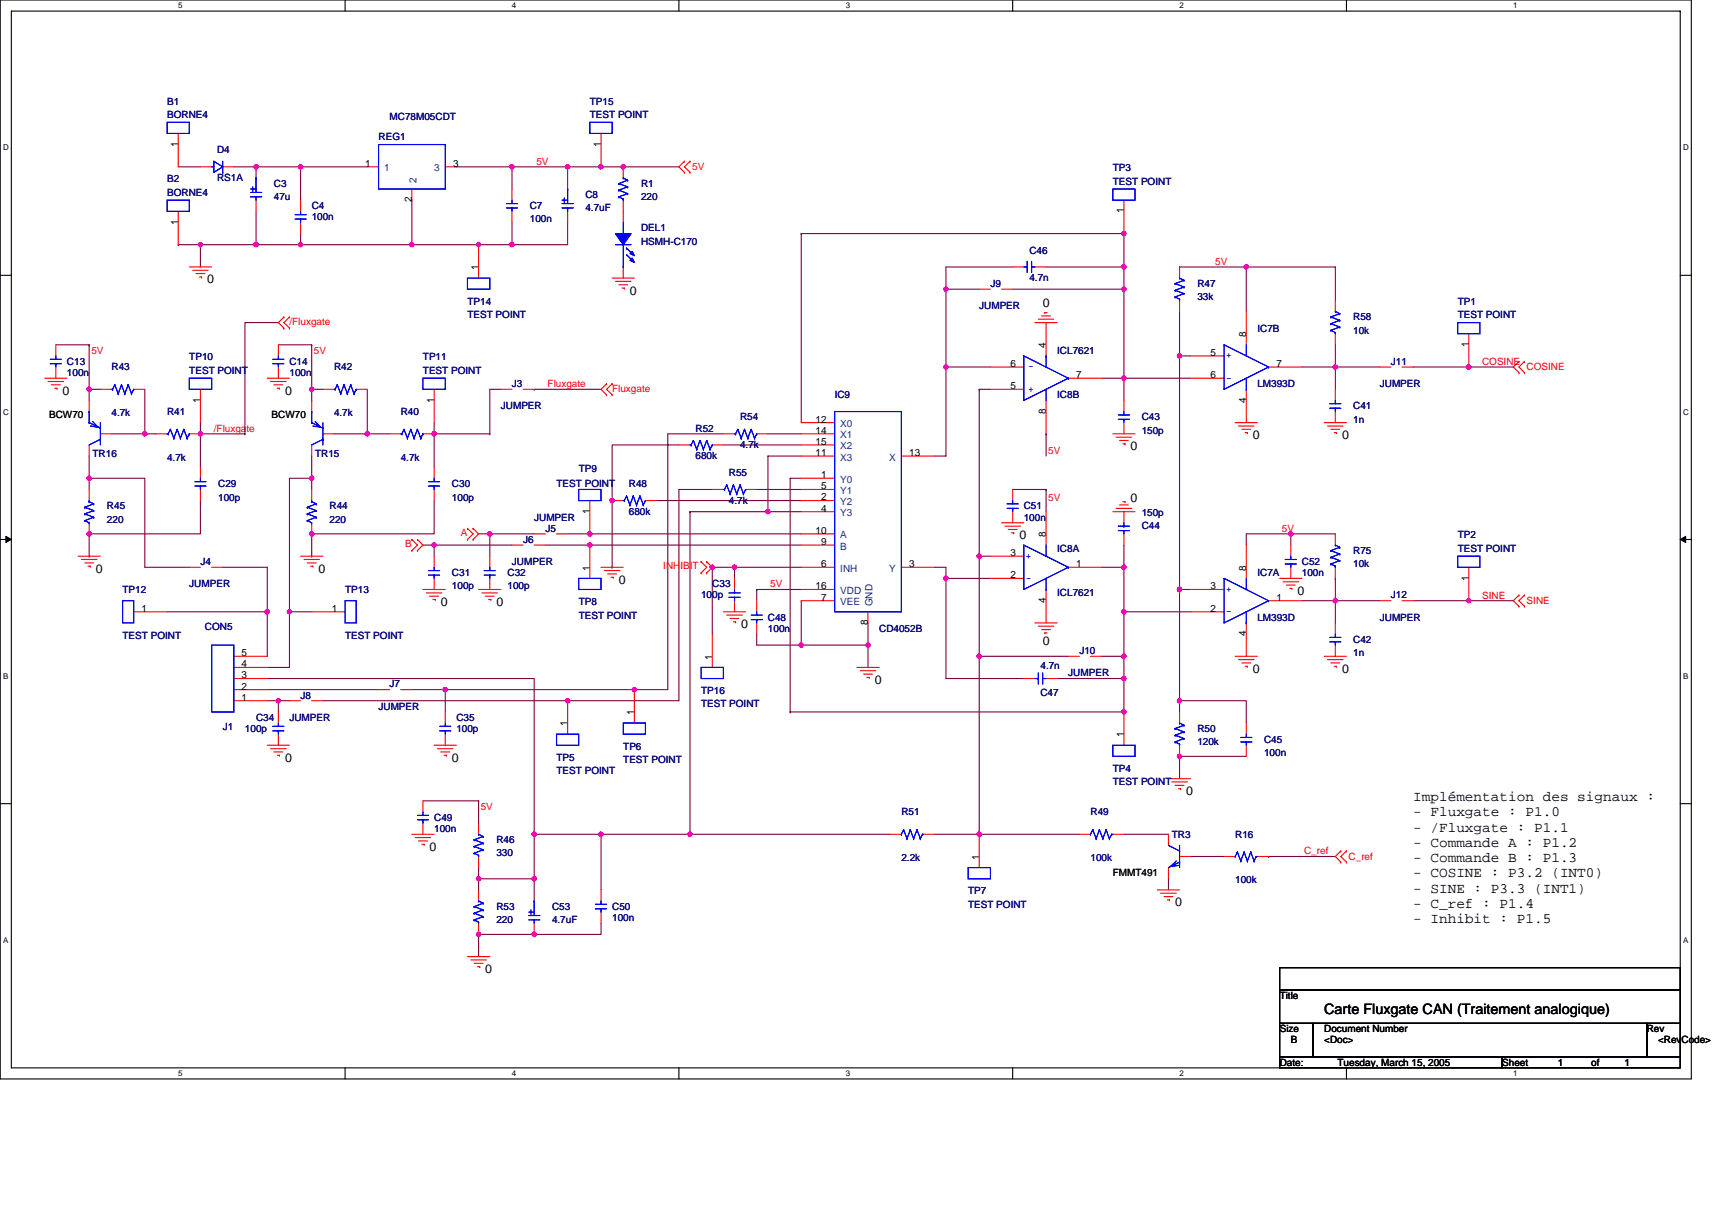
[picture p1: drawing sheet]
<svg xmlns="http://www.w3.org/2000/svg" width="297mm" height="210mm" viewBox="0 0 297 210" stroke-linecap="round" stroke-linejoin="round" font-family="sans-serif">
<path d="M0 0h293.5v187.2h-293.5zM2 1.9h289.5v183.4h-289.5z" fill="none" stroke="#000" stroke-width=".19"/>
<g fill="#fff">
<path d="M30.9 .2h.8v1.6h-.8z"/>
<path d="M30.9 185.5h.8v1.6h-.8z"/>
</g>
<path d="M59.9 0v1.9M59.9 185.3v1.9" fill="none" stroke="#000" stroke-width=".19"/>
<g fill="#fff">
<path d="M88.8 .2h.8v1.6h-.8z"/>
<path d="M88.8 185.5h.8v1.6h-.8z"/>
</g>
<path d="M117.8 0v1.9M117.8 185.3v1.9" fill="none" stroke="#000" stroke-width=".19"/>
<g fill="#fff">
<path d="M146.7 .2h.8v1.6h-.8z"/>
<path d="M146.7 185.5h.8v1.6h-.8z"/>
</g>
<path d="M175.7 0v1.9M175.7 185.3v1.9" fill="none" stroke="#000" stroke-width=".19"/>
<g fill="#fff">
<path d="M204.7 .2h.7v1.6h-.7z"/>
<path d="M204.7 185.5h.7v1.6h-.7z"/>
</g>
<path d="M233.6 0v1.9M233.6 185.3v1.9" fill="none" stroke="#000" stroke-width=".19"/>
<g fill="#fff">
<path d="M262.6 .2h.7v1.6h-.7z"/>
<path d="M262.6 185.5h.7v1.6h-.7z"/>
<path d="M.5 24.8h1v1.6h-1z"/>
<path d="M292 24.8h1v1.6h-1z"/>
<path d="M.5 70.7h1v1.5h-1z"/>
<path d="M292 70.7h1v1.5h-1z"/>
</g>
<path d="M0 47.8h2M291.5 47.8h2" fill="none" stroke="#000" stroke-width=".19"/>
<g fill="#fff">
<path d="M.5 116.5h.9v1.6h-.9z"/>
<path d="M292 116.5h.9v1.6h-.9z"/>
</g>
<path d="M0 93.6h2M291.5 93.6h2" fill="none" stroke="#000" stroke-width=".19"/>
<path d="M1 93.1l1 .5-1 .5zM291.5 93.6l1-.5v1z" fill="#000" stroke="#000" stroke-width=".17"/>
<g fill="#fff">
<path d="M.5 162.4h.9v1.5h-.9z"/>
<path d="M292 162.4h.9v1.5h-.9z"/>
</g>
<path d="M0 139.5h2M291.5 139.5h2M222 167.9h69.5v3.9h-69.5zM222 171.8h69.5v5.8h-69.5zM222 177.6h5.8v5.8h-5.8zM227.8 177.6h57.9v5.8h-57.9zM285.7 177.6h5.8v5.8h-5.8zM222 183.4h38.6v1.9h-38.6zM260.6 183.4h30.9v1.9h-30.9z" fill="none" stroke="#000" stroke-width=".19"/>
<g fill="none" stroke="#800040" stroke-width=".19">
<path d="M30.9 29h3.9M40.6 29h3.8v1.9M44.4 36.7v5.8M44.4 29h7.8M52.2 29h.1M52.2 29h11.5M52.2 29v5.7M71.5 34.7v7.8h-19.3v-2M79.2 29h9.6M88.8 29h.1M88.8 38.6v3.9h9.7v-3.9M98.5 32.8h.1"/>
<path d="M98.5 29h-9.7v3.8M98.5 29h.1M98.5 29h5.8M98.5 29v3.8M104.3 29h.1M104.3 29h13.5M108.1 29h.1M9.7 59.8h5.8M15.5 59.8h.1M15.5 59.8v7.8M30.9 42.5h.1M30.9 42.5h3.9"/>
<path d="M34.8 42.5h9.6M34.8 42.5v3.8M44.4 42.5h.1M44.4 42.5h7.8M48.3 56h-5.8v19.3M48.3 59.8h5.8M54.1 59.8v7.8h1.9M54.1 59.8h.1M71.5 42.5h17.3M83 42.5h.1M88.8 42.5h.1M139 40.5v32.8"/>
<path d="M139 40.5h.1M139 40.5h56v5.8M164.1 50.2v28.9h-1.9M164.1 50.2h.1M175.7 46.3h-11.6v3.9h5.8M181.5 46.3h13.5M195 50.2h.1M195 46.3v3.9h-19.3M195 46.3h.1M195 50.2v15.4M204.7 46.3h.1M204.7 54v7.8"/>
<path d="M204.7 46.3h11.5M216.2 46.3h.1M216.2 46.3h15.5v5.8M216.2 46.3v7.7M231.7 59.8v3.9M15.5 67.6h.1M15.5 67.6v1.9M15.5 67.6h1.9M15.5 79.1v3.9M19.3 75.3h5.8M25.1 75.3h.1M25.1 75.3h2"/>
<path d="M25.1 67.6v7.7M34.8 75.3v5.8M34.8 73.3v2M34.8 75.3h7.7M42.5 75.3h.1M54.1 69.5h.1M54.1 67.6v1.9M54.1 79.1v3.9M58 75.3h5.7M63.7 75.3h.1M63.7 75.3h3.9M63.7 67.6v7.7"/>
<path d="M75.3 75.3v5.8M75.3 73.3v2M75.3 75.3h9.7M85 75.3h.1M86.9 67.6h-1.9v7.7M92.7 67.6h.1M92.7 67.6h11.6M117.8 77.2h-11.6v21.2M125.5 77.2h13.5M125.5 75.3h-9.6v44.4h-44.4M133.2 75.3h5.8M139 79.1h-5.8v9.7"/>
<path d="M164.1 63.7h7.7M164.1 63.7h.1M169.9 67.6h.1M169.9 67.6h1.9M169.9 67.6v28.9M181.5 75.3h.1M181.5 75.3v3.8M191.2 65.6h3.8M195 65.6v3.9M195 65.6h11.6M204.7 61.8h1.9M204.7 61.8h.1"/>
<path d="M204.7 61.8v61.7M225.9 63.7h5.8M231.7 63.7h.1M231.7 63.7h7.7M231.7 63.7v3.9M245.2 63.7h9.6M254.8 63.7h.1M254.8 63.7h7.8M15.5 83h.1M15.5 96.5h.1M15.5 84.9v-1.9h9.6v15.4h7.7M34.8 86.9v5.7h-19.3v3.9"/>
<path d="M38.6 98.4h7.8v7.8M54.1 83h.1M54.1 96.5h.1M54.1 84.9v-1.9h-3.9v23.2h3.9M73.4 94.6h1.9M75.3 86.9v5.7h-21.2v3.9M75.3 94.6h.1M75.3 94.6h13.5M75.3 94.6v1.9M83 92.6h2M85 92.6h.1M85 92.6h7.7"/>
<path d="M85 92.6v3.9M94.6 94.6h7.7M98.5 92.6h3.8M102.3 92.6h.1M102.3 94.6h.1M102.3 92.6h36.7M102.3 94.6h36.7M106.2 98.4h.1M113.9 86.9h25.1M119.7 88.8h.1M119.7 88.8h13.5M119.7 88.8v56"/>
<path d="M123.6 84.9h-5.8v36.7h-19.3M123.6 98.4h.1M123.6 98.4v11.6M123.6 98.4h15.4M127.4 98.4h.1M127.4 98.4v2M131.3 84.9h7.7M133.2 88.8h.1M133.2 88.8h5.8M139 83h-1.9v40.5M162.2 98.4h1.9v2M169.9 96.5h1.9"/>
<path d="M169.9 96.5v17.4h15.5M169.9 96.5h.1M175.7 84.9h5.8M181.5 84.9h.1M181.5 84.9v3.9M191.2 98.4h3.8M195 98.4h.1M195 94.6v3.8M195 98.4v7.8M224 92.6h.1M224 92.6h-7.8v2M231.7 92.6h-7.7v2"/>
<path d="M29 106.2h17.4M46.4 117.8h46.3v27M46.4 106.2v7.7M46.4 106.2h.1M46.4 119.7h19.3M50.2 106.2v9.6h-3.8M50.2 106.2h.1M77.3 119.7v3.8M77.3 119.7h.1M131.3 102.3h.1M131.3 102.3v1.9M131.3 110v2h7.7"/>
<path d="M131.3 102.3h7.7M139 112h.1M139 104.2v7.8M139 112h11.6M150.6 112v3.8M150.6 108.1v3.9M164.1 100.4h7.7M164.1 100.4h.1M164.1 100.4v17.4h13.5M169.9 113.9h.1M169.9 113.9v30.9M183.4 117.8h11.6"/>
<path d="M191.2 113.9h3.8M195 117.8h.1M195 106.2h.1M195 113.9v3.9M195 113.9h.1M195 106.2v7.7M195 117.8v5.7h-57.9M195 106.2h11.6M204.7 102.3h1.9M204.7 102.3h.1M225.9 104.2h5.8M231.7 100.4h.1"/>
<path d="M231.7 104.2v3.9M231.7 104.2h7.7M231.7 100.4v3.8M245.2 104.2h9.6M254.8 104.2h.1M254.8 104.2h7.8M46.4 121.6h1.9M48.3 121.6h.1M48.3 121.6h1.9M48.3 121.6v1.9M56 121.6h42.5M73.4 139h9.6"/>
<path d="M83 139h.1M83 139v3.9M98.5 121.6h.1M137.1 123.5h.1M204.7 121.6h.1M204.7 121.6h11.5v3.9M204.7 131.3h.1M204.7 131.3v3.8M204.7 131.3h11.5M83 150.6v1.9M83 152.5h9.7v3.9M83 152.5h.1"/>
<path d="M83 152.5v1.9M92.7 144.8h.1M92.7 144.8v7.7M92.7 144.8h11.6M104.3 144.8h.1M104.3 144.8h15.4M104.3 144.8v9.6M119.7 144.8h34.8M162.2 144.8h7.7M169.9 144.8h.1M169.9 144.8h17.4M195 144.8h7.7"/>
<path d="M202.7 152.5v1.9M206.6 148.6h5.8M220.1 148.6h.1M220.1 148.6h11.6M83 162.2h.1M83 162.2v3.8M83 162.2h9.7M92.7 162.2h.1M104.3 160.2v2h-11.6"/>
</g>
<g fill="#f0f" stroke="#f0f" stroke-width=".19">
<circle cx="44.4" cy="28.9" r=".38"/>
<circle cx="52.1" cy="28.9" r=".38"/>
<circle cx="52.1" cy="42.4" r=".38"/>
<circle cx="44.4" cy="42.4" r=".38"/>
<circle cx="88.8" cy="28.9" r=".38"/>
<circle cx="98.5" cy="28.9" r=".38"/>
<circle cx="71.4" cy="42.4" r=".38"/>
<circle cx="83" cy="42.4" r=".38"/>
<circle cx="150.6" cy="111.9" r=".38"/>
<circle cx="139" cy="111.9" r=".38"/>
<circle cx="164.1" cy="63.7" r=".38"/>
<circle cx="195" cy="65.6" r=".38"/>
<circle cx="195" cy="50.2" r=".38"/>
<circle cx="216.2" cy="46.3" r=".38"/>
<circle cx="204.6" cy="102.3" r=".38"/>
<circle cx="204.6" cy="61.8" r=".38"/>
<circle cx="204.6" cy="121.6" r=".38"/>
<circle cx="204.6" cy="131.3" r=".38"/>
<circle cx="231.7" cy="104.2" r=".38"/>
<circle cx="223.9" cy="92.6" r=".38"/>
<circle cx="231.7" cy="63.7" r=".38"/>
<circle cx="164.1" cy="100.4" r=".38"/>
<circle cx="195" cy="40.5" r=".38"/>
<circle cx="195" cy="123.5" r=".38"/>
<circle cx="195" cy="117.7" r=".38"/>
<circle cx="195" cy="98.4" r=".38"/>
<circle cx="195" cy="106.2" r=".38"/>
<circle cx="169.9" cy="144.8" r=".38"/>
<circle cx="92.7" cy="152.5" r=".38"/>
<circle cx="83" cy="152.5" r=".38"/>
<circle cx="83" cy="162.1" r=".38"/>
<circle cx="169.9" cy="96.5" r=".38"/>
<circle cx="133.2" cy="88.8" r=".38"/>
<circle cx="119.7" cy="144.8" r=".38"/>
<circle cx="63.7" cy="75.3" r=".38"/>
<circle cx="54.1" cy="83" r=".38"/>
<circle cx="15.5" cy="67.6" r=".38"/>
<circle cx="25.1" cy="75.3" r=".38"/>
<circle cx="15.5" cy="83" r=".38"/>
<circle cx="34.8" cy="75.3" r=".38"/>
<circle cx="75.3" cy="75.3" r=".38"/>
<circle cx="15.5" cy="92.6" r=".38"/>
<circle cx="54.1" cy="92.6" r=".38"/>
<circle cx="92.7" cy="144.8" r=".38"/>
<circle cx="50.2" cy="106.2" r=".38"/>
<circle cx="254.8" cy="63.7" r=".38"/>
<circle cx="254.8" cy="104.2" r=".38"/>
<circle cx="102.3" cy="92.6" r=".38"/>
<circle cx="46.4" cy="106.2" r=".38"/>
<circle cx="34.8" cy="42.4" r=".38"/>
<circle cx="54.1" cy="67.6" r=".38"/>
<circle cx="104.3" cy="28.9" r=".38"/>
<circle cx="88.8" cy="42.4" r=".38"/>
<circle cx="108.1" cy="28.9" r=".38"/>
<circle cx="164.1" cy="50.2" r=".38"/>
<circle cx="48.3" cy="121.6" r=".38"/>
<circle cx="104.3" cy="144.8" r=".38"/>
<circle cx="92.7" cy="162.1" r=".38"/>
<circle cx="106.2" cy="86.9" r=".38"/>
<circle cx="102.3" cy="94.6" r=".38"/>
<circle cx="85" cy="92.6" r=".38"/>
<circle cx="75.3" cy="94.6" r=".38"/>
<circle cx="110" cy="119.7" r=".38"/>
<circle cx="77.2" cy="119.7" r=".38"/>
<circle cx="195" cy="46.3" r=".38"/>
<circle cx="169.9" cy="113.9" r=".38"/>
<circle cx="195" cy="113.9" r=".38"/>
<circle cx="123.6" cy="98.4" r=".38"/>
<circle cx="127.4" cy="98.4" r=".38"/>
<circle cx="98.5" cy="121.6" r=".38"/>
</g>
<g fill="none" stroke="#f00" stroke-width=".19">
<path d="M30.9 23.2v5.8M30.9 36.7v5.8M34.8 29h1.9M38.6 29h2M44.4 30.9h.1M44.4 34.7v2M52.2 34.7v2M52.2 38.6v1.9M63.7 29h2M71.5 32.8v1.9M77.3 29h1.9M88.8 32.8v1.9"/>
<path d="M88.8 36.7v1.9M98.5 32.8h.1M98.5 36.7v1.9M104.3 23.2v5.8M108.1 29v1.9M108.1 34.7v3.9M118.8 28h.1M118.8 29.9h.1M118.8 28l-1 1 1 .9M119.7 29.9h.1M119.7 28h.1M119.7 28l-.9 1 .9 .9"/>
<path d="M195 34.7v5.8M9.7 59.8v2M32.8 46.3h3.9M33.4 46.9h2.7M34 47.5h1.6M34.6 48.1h.4M35 48.1h.1M48.3 59.8v2M49.3 55h.1M49.3 56.9h.1M49.3 55l-1 1 1 .9M50.2 56.9h.1"/>
<path d="M50.2 55h.1M50.2 55l-.9 1 .9 .9M83 42.5v5.8M106.2 48.3h3.9M106.8 48.8h2.7M107.4 49.4h1.5M107.9 50h.4M108.1 46.3v2M108.3 50h.1M169.9 50.2h1.9M173.8 50.2h1.9M175.7 46.3h1.9"/>
<path d="M179.6 56h3.8M179.6 46.3h1.9M180.1 55.4h2.7M180.7 54.8h1.6M181.3 54.3h.1M181.3 54.3h.4M181.5 56v5.8M204.7 46.3v2M204.7 52.1v1.9M216.2 54v5.8M231.7 52.1v1.9M231.7 57.9v1.9"/>
<path d="M254.8 57.9v5.8M7.8 65.6h3.8M8.3 66.2h2.7M8.9 66.8h1.6M9.5 67.4h.4M9.7 63.7v1.9M9.9 67.4h.1M15.5 69.5v1.9M15.5 77.2v1.9M17.4 67.6h1.9M17.4 75.3h1.9M23.2 67.6h1.9"/>
<path d="M27.1 75.3h1.9M32.8 75.3h2M34.8 67.6v5.7M46.4 65.6h3.8M46.9 66.2h2.8M47.5 66.8h1.6M48.1 67.4h.4M48.3 63.7v1.9M48.5 67.4h.1M54.1 69.5v1.9M54.1 77.2v1.9M56 67.6h2"/>
<path d="M56 75.3h2M61.8 67.6h1.9M67.6 75.3h1.9M73.4 75.3h1.9M75.3 67.6v5.7M86.9 67.6h1.9M90.8 67.6h1.9M105.2 66.6h.1M105.2 68.5h.1M105.2 66.6l-.9 1 .9 .9M106.2 68.5h.1M106.2 66.6h.1"/>
<path d="M106.2 66.6l-1 1 1 .9M117.8 77.2h1.9M123.6 77.2h1.9M125.5 75.3h1.9M131.3 75.3h1.9M139 75.3h5.8M139 73.3h5.8M139 77.2h5.8M139 79.1h5.8M156.4 79.1h5.8M171.8 67.6h5.8M171.8 63.7h5.8"/>
<path d="M181.5 69.5v5.8M185.4 65.6h5.8M193.1 75.3h3.8M193.7 75.9h2.7M194.2 76.4h1.6M194.8 77h.4M195 69.5v1.9M195 73.3v2M195.2 77h.1M206.6 61.8h5.8M206.6 65.6h5.8M214.3 73.3h3.9"/>
<path d="M214.9 73.9h2.7M215.5 74.5h1.5M216 75.1h.4M216.2 67.6v5.7M216.4 75.1h.1M220.1 63.7h5.8M229.8 73.3h3.8M230.3 73.9h2.7M230.9 74.5h1.5M231.5 75.1h.4M231.7 67.6v1.9M231.7 71.4v1.9"/>
<path d="M231.9 75.1h.1M239.4 63.7h1.9M243.3 63.7h1.9M263.5 62.7h.1M263.5 64.7h.1M263.5 62.7l-.9 1 .9 1M264.5 64.7h.1M264.5 62.7h.1M264.5 62.7l-1 1 1 1M13.5 96.5h3.9M14.1 97.1h2.7M14.7 97.7h1.6"/>
<path d="M15.3 98.3h.4M15.5 84.9v2M15.5 90.7v1.9M15.7 98.3h.1M32.8 98.4h2M34.8 81.1v1.9M34.8 84.9v2M36.7 98.4h1.9M52.2 96.5h3.8M52.7 97.1h2.7M53.3 97.7h1.6M53.9 98.3h.4"/>
<path d="M54.1 84.9v2M54.1 90.7v1.9M54.3 98.3h.1M71.5 93.6h.1M71.5 95.5h.1M71.5 93.6l.9 1-.9 .9M72.4 95.5h.1M72.4 93.6h.1M72.4 93.6l1 1-1 .9M75.3 81.1v1.9M75.3 84.9v2M75.3 96.5v1.9"/>
<path d="M81.1 91.7h.1M81.1 93.6h.1M81.1 91.7l1 .9-1 1M82.1 93.6h.1M82.1 91.7h.1M82.1 91.7l.9 .9-.9 1M85 96.5v1.9M88.8 94.6h2M92.7 92.6h1.9M92.7 94.6h1.9M96.6 92.6h1.9M102.3 86.9v5.7"/>
<path d="M102.3 94.6v5.8M104.3 98.4h3.8M104.9 99h2.7M105.4 99.6h1.6M106.2 86.9h1.9M112 86.9h1.9M121.6 97.5h.1M121.6 99.4h.1M121.6 97.5l1 .9-1 1M122.6 99.4h.1M122.6 97.5h.1M122.6 97.5l1 .9-1 1"/>
<path d="M123.6 84.9h1.9M129.4 84.9h1.9M139 84.9h5.8M139 98.4h5.8M139 92.6h5.8M139 94.6h5.8M139 83h5.8M139 86.9h5.8M139 88.8h5.8M156.4 98.4h5.8M171.8 96.5h5.8M173.8 90.7h3.8"/>
<path d="M174.3 91.3h2.8M174.9 91.9h1.6M175.5 92.5h.4M175.7 84.9v2M175.7 88.8v1.9M175.9 92.5h.1M181.5 88.8v5.8M185.4 98.4h5.8M193.1 88.8h3.8M193.7 88.2h2.7M194.2 87.6h1.6M194.8 87.1h.4"/>
<path d="M195 88.8v1.9M195 92.6v2M195.2 87.1h.1M216.2 94.6v5.8M224 94.6v1.9M224 98.4v2M231.7 92.6v2M231.7 98.4v2M254.8 98.4v5.8M23.2 106.2h5.8M40.6 113.9h5.8M40.6 119.7h5.8"/>
<path d="M40.6 117.8h5.8M40.6 115.8h5.8M54.1 106.2h5.8M65.7 119.7h1.9M69.5 119.7h2M73.4 102.3h3.9M74 102.9h2.7M74.5 103.5h1.6M75.1 104h.4M75.3 100.4v1.9M75.5 104h.1M83 102.3h3.9"/>
<path d="M83.6 102.9h2.7M84.2 103.5h1.5M84.8 104h.4M85 100.4v1.9M85.2 104h.1M106 100.2h.4M106.4 100.2h.1M110.1 119.7v5.8M123.6 110v5.8M125.5 106.2h3.9M126.1 106.7h2.7M126.7 107.3h1.5"/>
<path d="M127.3 107.9h.3M127.4 100.4v1.9M127.4 104.2v2M127.6 107.9h.1M131.3 104.2v2M131.3 108.1v1.9M139 104.2h5.8M139 102.3h5.8M148.7 115.8h3.8M149.3 116.4h2.7M149.8 117h1.6M150.4 117.6h.4"/>
<path d="M150.6 106.2v1.9M150.8 117.6h.1M171.8 100.4h5.8M177.6 117.8h2M179.6 108.1h3.8M180.1 108.7h2.7M180.7 109.3h1.6M181.3 109.8h.1M181.3 109.8h.4M181.5 102.3v5.8M181.5 117.8h1.9M185.4 113.9h1.9"/>
<path d="M189.2 113.9h2M206.6 102.3h5.8M206.6 106.2h5.8M214.3 113.9h3.9M214.9 114.5h2.7M215.5 115h1.5M216 115.6h.4M216.2 108.1v5.8M216.4 115.6h.1M220.1 104.2h5.8M222 100.4h3.9M222.6 101h2.7"/>
<path d="M223.2 101.5h1.5M223.8 102.1h.4M224.2 102.1h.1M229.8 113.9h3.8M230.3 114.5h2.7M230.9 115h1.5M231.5 115.6h.4M231.7 108.1v1.9M231.7 112v1.9M231.9 115.6h.1M239.4 104.2h1.9M243.3 104.2h1.9"/>
<path d="M263.5 103.3h.1M263.5 105.2h.1M263.5 103.3l-.9 .9 .9 1M264.5 105.2h.1M264.5 103.3h.1M264.5 103.3l-1 .9 1 1M40.6 121.6h5.8M46.4 129.3h3.8M46.9 129.9h2.8M47.5 130.5h1.6M48.1 131.1h.4M48.3 123.5v2"/>
<path d="M48.3 127.4v1.9M48.5 131.1h.1M50.2 121.6h2M54.1 121.6h1.9M73.4 139v1.9M75.3 129.3h3.9M75.9 129.9h2.7M76.5 130.5h1.5M77.1 131.1h.3M77.3 123.5v2M77.3 127.4v1.9M77.4 131.1h.1"/>
<path d="M98.5 121.6v5.8M195 123.5v5.8M202.7 135.1h3.9M203.3 135.7h2.7M203.9 136.3h1.5M204.5 136.9h.3M204.7 123.5v2M204.7 129.3v2M204.8 136.9h.1M216.2 125.5v1.9M216.2 129.3v2M71.5 144.8h3.8"/>
<path d="M72 145.4h2.7M72.6 145.9h1.6M73.2 146.5h.4M73.4 142.9v1.9M73.6 146.5h.1M83 142.9v1.9M83 148.6v2M83 154.4v2M92.7 156.4h.1M104.3 154.4v2M104.3 158.3v1.9M154.5 144.8h1.9"/>
<path d="M160.2 144.8h2M169.9 144.8v5.8M187.3 144.8h1.9M193.1 144.8h1.9M200.8 154.4h3.9M201.4 155h2.7M201.9 155.6h1.6M202.5 156.2h.4M202.7 144.8v1.9M202.7 150.6v1.9M202.9 156.2h.1M204.7 148.6h1.9"/>
<path d="M212.4 148.6h1.9M218.2 148.6h1.9M232.6 147.7h.1M232.6 149.6h.1M232.6 147.7l-.9 .9 .9 1M233.6 149.6h.1M233.6 147.7h.1M233.6 147.7l-1 .9 1 1M81.1 166h3.9M81.7 166.6h2.7M82.3 167.2h1.5M82.8 167.7h.4"/>
<path d="M83 160.2v2M83.2 167.7h.1M92.7 160.2v2"/>
</g>
<g fill="none" stroke="#00f" stroke-width=".19">
<path d="M29 21.2h3.8v2h-3.8zM29 34.7h3.8v2h-3.8zM36.7 29h.4M37.1 28l1.5 1-1.5 .9zM38.6 29.9h.1M38.6 28v1.9M43.5 33.4h1.9M43.5 34.2h1.9M43.5 32.8h.7M43.9 32.4v.8M44.4 34.2v.5M44.4 30.9v2.5"/>
<path d="M44.4 30.9h.1M51.2 38h1.9M51.2 37.3h1.9M52.2 36.7v.6M52.2 38h.1M52.2 38v.6M65.7 25.1h11.6v7.7h-11.6zM87.9 36.1h1.9M87.9 35.3h1.9M88.8 34.7v.6M88.8 36.1h.1M88.8 36.1v.6"/>
<path d="M97.5 35.3h2M97.5 36.1h2M97.5 34.7h.8M97.9 34.4v.7M98.5 36.1v.6M98.5 32.8v2.5M98.5 32.8h.1M102.3 21.2h3.9v2h-3.9zM107.4 34.2h.1M107.4 33h.1M107.4 31.9h.1M107.4 34.2l.7 .3"/>
<path d="M107.4 33l1.5 .6M107.4 31.9l1.5 .5M108.1 30.9h.1M108.1 34.5h.1M108.1 38.6v1.9M108.1 30.9l.8 .4M108.1 34.5v.2M108.9 33.6h.1M108.9 32.4h.1M108.9 31.3h.1M108.9 33.6l-1.5 .6M108.9 32.4l-1.5 .6"/>
<path d="M108.9 31.3l-1.5 .6M193.1 32.8h3.8v1.9h-3.8zM81.1 48.3h3.9v1.9h-3.9zM106.8 42.5h2.7M108.1 46.3h.1M108.1 42.5v3.8M108.7 43.1h.1M108.7 44.2h.1M108.7 43.1l1.2 1.1M108.7 44.2l1.2 1.2M177.6 46.3h.6M178.2 45.4v1.9"/>
<path d="M178.2 46.3h.1M179 45.4v1.9M179 46.3h.6M203.9 51.5h.1M203.9 50.4h.1M203.9 49.2h.1M203.9 51.5l.8 .4M203.9 50.4l1.5 .5M203.9 49.2l1.5 .6M204.7 48.3h.1M204.7 51.9h.1M204.7 48.3l.7 .3"/>
<path d="M204.7 51.9v.2M205.4 50.9h.1M205.4 49.8h.1M205.4 48.6h.1M205.4 50.9l-1.5 .6M205.4 49.8l-1.5 .6M205.4 48.6l-1.5 .6M212.4 59.8l7.7 3.9-7.7 3.9zM216.2 59.8v2M230.9 57.3h.1M230.9 56.2h.1M230.9 55h.1"/>
<path d="M230.9 57.3l.8 .4M230.9 56.2l1.5 .5M230.9 55l1.5 .6M231.7 54h.1M231.7 57.7h.1M231.7 57.7v.2M231.7 54l.7 .4M232.4 56.7h.1M232.4 55.6h.1M232.4 54.4h.1M232.4 56.7l-1.5 .6M232.4 55.6l-1.5 .6"/>
<path d="M232.4 54.4l-1.5 .6M252.9 56h3.9v1.9h-3.9zM8.7 63.1h1.9M8.7 62.4h1.9M9.7 61.8v.6M9.7 63.1h.1M9.7 63.1v.6M15.5 73.3h.1M15.5 71.4h.1M15.5 71.4v1.9M15.5 73.3l1.9 1M16.1 73.2l.9 .9-1.3-.2"/>
<path d="M17.4 73.3v3.9M17.4 76.2h.1M17.4 76.2l-1.9 1M19.3 67.6h.2M19.5 67.6h.1M19.9 66.8h.1M19.9 66.8l-.4 .8M19.9 66.8l.6 1.5M20.5 68.3h.1M21.1 66.8h.1M21.1 66.8l-.6 1.5M21.1 66.8l.6 1.5"/>
<path d="M21.7 68.3h.1M22.2 66.8h.1M22.2 66.8l-.5 1.5M22.2 66.8l.6 1.5M22.8 68.3h.1M23.2 67.6h.1M23.2 67.6l-.4 .7M29 75.3h.2M29.2 75.3h.1M29.6 74.5h.1M29.6 74.5l-.4 .8M29.6 74.5l.6 1.6"/>
<path d="M30.2 76.1h.1M30.7 74.5h.1M30.7 74.5l-.5 1.6M30.7 74.5l.6 1.6M31.3 76.1h.1M31.9 74.5h.1M31.9 74.5l-.6 1.6M31.9 74.5l.6 1.6M32.5 76.1h.1M32.8 75.3h.1M32.8 75.3l-.3 .8M32.8 65.6h3.9v2h-3.9z"/>
<path d="M47.3 63.1h2M47.3 62.4h2M48.3 61.8v.6M48.3 63.1h.1M48.3 63.1v.6M54.1 73.3h.1M54.1 71.4h.1M54.1 73.3l1.9 1M54.1 71.4v1.9M54.7 73.2l.9 .9-1.3-.2M56 73.3v3.9M56 76.2h.1"/>
<path d="M56 76.2l-1.9 1M58 67.6h.1M58.1 67.6h.1M58.5 66.8h.1M58.5 66.8l-.4 .8M58.5 66.8l.6 1.5M59.1 68.3h.1M59.7 66.8h.1M59.7 66.8l-.6 1.5M59.7 66.8l.6 1.5M60.3 68.3h.1M60.9 66.8h.1"/>
<path d="M60.9 66.8l-.6 1.5M60.9 66.8l.5 1.5M61.4 68.3h.1M61.8 67.6h.1M61.8 67.6l-.4 .7M69.5 75.3h.2M69.7 75.3h.1M70.1 74.5h.1M70.1 74.5l-.4 .8M70.1 74.5l.6 1.6M70.7 76.1h.1M71.3 74.5h.1"/>
<path d="M71.3 74.5l-.6 1.6M71.3 74.5l.5 1.6M71.8 76.1h.1M72.4 74.5h.1M72.4 74.5l-.6 1.6M72.4 74.5l.6 1.6M73 76.1h.1M73.4 65.6h3.9v2h-3.9zM73.4 75.3h.1M73.4 75.3l-.4 .8M119.7 77.2h.2M119.9 77.2h.1"/>
<path d="M120.3 76.4h.1M120.3 76.4l-.4 .8M120.3 76.4l.6 1.6M120.9 78h.1M121.5 76.4h.1M121.5 76.4l-.6 1.6M121.5 76.4l.5 1.6M122 78h.1M122.6 76.4h.1M122.6 76.4l-.6 1.6M122.6 76.4l.6 1.6M123.2 78h.1"/>
<path d="M123.6 77.2h.1M123.6 77.2l-.4 .8M127.4 75.3h.2M127.6 75.3h.1M128 74.5h.1M128 74.5l-.4 .8M128 74.5l.6 1.6M128.6 76.1h.1M129.2 74.5h.1M129.2 74.5l-.6 1.6M129.2 74.5l.5 1.6M129.7 76.1h.1"/>
<path d="M130.3 74.5h.1M130.3 74.5l-.6 1.6M130.3 74.5l.6 1.6M130.9 76.1h.1M131.3 75.3h.1M131.3 75.3l-.4 .8M144.8 71.4h11.6v34.8h-11.6zM177.6 61.8l7.8 3.8-7.8 3.9zM181.5 67.6v1.9M181.5 61.8h.1M181.5 61.8v1.9M185.4 65.6h.1"/>
<path d="M194 72.8h2M194 72h2M195 71.4v.6M195 72.8h.1M195 72.8v.5M216.2 67.6h.1M216.2 65.6v2M220.1 63.7h.1M230.7 70.8h1.9M230.7 70.1h1.9M231.7 69.5v.6M231.7 70.8h.1"/>
<path d="M231.7 70.8v.6M14.7 88h.1M14.7 89.2h.1M14.7 90.3h.1M14.7 88l1.6 .6M14.7 89.2l1.6 .6M14.7 90.3l.8 .4M15.5 90.7h.1M15.5 87.1h.1M15.5 87.1l.8 .3M15.5 86.9v.2M16.3 87.4h.1"/>
<path d="M16.3 88.6h.1M16.3 89.8h.1M16.3 87.4l-1.6 .6M16.3 88.6l-1.6 .6M16.3 89.8l-1.6 .5M33.8 84.3h1.9M33.8 83.6h1.9M34.8 83v.6M34.8 84.3h.1M34.8 84.3v.6M53.3 88h.1M53.3 89.2h.1"/>
<path d="M53.3 90.3h.1M53.3 88l1.6 .6M53.3 89.2l1.6 .6M53.3 90.3l.8 .4M54.1 90.7h.1M54.1 87.1h.1M54.1 86.9v.2M54.1 87.1l.8 .3M54.9 87.4h.1M54.9 88.6h.1M54.9 89.8h.1M54.9 87.4l-1.6 .6"/>
<path d="M54.9 88.6l-1.6 .6M54.9 89.8l-1.6 .5M74.4 99.8h1.9M74.4 99h1.9M74.4 84.3h1.9M74.4 83.6h1.9M75.3 98.4v.6M75.3 99.8h.1M75.3 83v.6M75.3 84.3h.1M75.3 84.3v.6M75.3 99.8v.6"/>
<path d="M84 99.8h1.9M84 99h1.9M85 98.4v.6M85 99.8h.1M85 99.8v.6M100.4 84.9h3.9v2h-3.9zM108.1 86.9h.2M108.3 86.9h.1M108.7 86.1h.1M108.7 86.1l-.4 .8M108.7 86.1l.6 1.5M109.3 87.6h.1"/>
<path d="M109.9 86.1h.1M109.9 86.1l-.6 1.5M109.9 86.1l.5 1.5M110.4 87.6h.1M111 86.1h.1M111 86.1l-.6 1.5M111 86.1l.6 1.5M111.6 87.6h.1M112 86.9h.1M112 86.9l-.4 .7M125.5 84.9h.2M125.7 84.9h.1"/>
<path d="M126.1 84.2h.1M126.1 84.2l-.4 .7M126.1 84.2l.6 1.5M126.7 85.7h.1M127.3 84.2h.1M127.3 84.2l-.6 1.5M127.3 84.2l.5 1.5M127.8 85.7h.1M128.4 84.2h.1M128.4 84.2l-.6 1.5M128.4 84.2l.6 1.5M129 85.7h.1"/>
<path d="M129.4 84.9h.1M129.4 84.9l-.4 .8M174.7 88.2h2M174.7 87.4h2M175.7 86.9v.5M175.7 88.2h.1M175.7 88.2v.6M177.6 94.6l7.8 3.8-7.8 3.9zM181.5 94.6v1.9M185.4 98.4h.1M194 91.3h2M194 92.1h2"/>
<path d="M195 92.1v.5M195 91.3h.1M195 90.7v.6M223 97.9h1.9M223 97.1h1.9M224 96.5v.6M224 97.9h.1M224 97.9v.5M230.9 97.9h.1M230.9 96.7h.1M230.9 95.5h.1M230.9 97.9l.8 .4"/>
<path d="M230.9 96.7l1.5 .6M230.9 95.5l1.5 .6M231.7 94.6h.1M231.7 98.3h.1M231.7 94.6l.7 .4M231.7 98.3v.1M232.4 97.3h.1M232.4 96.1h.1M232.4 95h.1M232.4 97.3l-1.5 .6M232.4 96.1l-1.5 .6M232.4 95l-1.5 .5"/>
<path d="M252.9 96.5h3.9v1.9h-3.9zM21.3 104.2h1.9v3.9h-1.9zM36.7 112h3.9v11.5h-3.9zM59.9 104.2h1.9v3.9h-1.9zM100.4 100.4h3.9v1.9h-3.9zM121.6 115.8h3.9v2h-3.9zM126.5 103.7h1.9M126.5 102.9h1.9M127.4 102.3v.6M127.4 103.7h.1M127.4 103.7v.5M130.3 107.5h2"/>
<path d="M130.3 106.7h2M131.3 106.2v.5M131.3 107.5h.1M131.3 107.5v.6M179.6 117.8h.5M180.1 116.8v1.9M180.1 117.8h.1M180.9 116.8v1.9M180.9 117.8h.6M181.5 102.3h.1M181.5 100.4v1.9M212.4 100.4l7.7 3.8-7.7 3.9z"/>
<path d="M216.2 100.4v1.9M216.2 108.1h.1M216.2 106.2v1.9M220.1 104.2h.1M230.7 111.4h1.9M230.7 110.6h1.9M231.7 110v.6M231.7 111.4h.1M231.7 111.4v.6M47.3 126.8h2M47.3 126h2M48.3 125.5v.5"/>
<path d="M48.3 126.8h.1M48.3 126.8v.6M76.3 126.8h1.9M76.3 126h1.9M77.3 125.5v.5M77.3 126.8h.1M77.3 126.8v.6M96.6 127.4h3.8v1.9h-3.8zM108.1 125.5h3.9v1.9h-3.9zM193.1 129.3h3.8v2h-3.8zM203.9 128.8h.1M203.9 127.6h.1"/>
<path d="M203.9 126.4h.1M203.9 128.8l.8 .3M203.9 127.6l1.5 .6M203.9 126.4l1.5 .6M204.7 125.5h.1M204.7 129.1h.1M204.7 129.1v.2M204.7 125.5l.7 .4M205.4 128.2h.1M205.4 127h.1M205.4 125.9h.1M205.4 128.2l-1.5 .6"/>
<path d="M205.4 127l-1.5 .6M205.4 125.9l-1.5 .5M215.3 128.8h1.9M215.3 128h1.9M216.2 127.4v.6M216.2 128.8h.1M216.2 128.8v.5M72.4 142.3h2M72.4 141.5h2M73.4 140.9v.6M73.4 142.3h.1M73.4 142.3v.6"/>
<path d="M82.3 148.1h.1M82.3 146.9h.1M82.3 145.7h.1M82.3 159.6h.1M82.3 158.5h.1M82.3 157.3h.1M82.3 148.1l.7 .3M82.3 146.9l1.5 .6M82.3 145.7l1.5 .6M82.3 159.6l.7 .4M82.3 158.5l1.5 .6M82.3 157.3l1.5 .6"/>
<path d="M83 144.8h.1M83 148.4h.1M83 156.4h.1M83 144.8l.8 .4M83 148.4v.2M83 156.4l.8 .3M83.8 147.5h.1M83.8 146.3h.1M83.8 145.2h.1M83.8 159.1h.1M83.8 157.9h.1M83.8 156.7h.1"/>
<path d="M83.8 147.5l-1.5 .6M83.8 146.3l-1.5 .6M83.8 145.2l-1.5 .5M83.8 159.1l-1.5 .5M83.8 157.9l-1.5 .6M83.8 156.7l-1.5 .6M91.7 158.9h2M91.7 159.6h2M91.7 158.3h.8M92.1 157.9v.8M92.7 159.6v.6M92.7 156.4v2.5"/>
<path d="M92.7 156.4h.1M103.3 157.7h1.9M103.3 156.9h1.9M104.3 156.4v.5M104.3 157.7h.1M104.3 157.7v.6M156.4 144.8h.1M156.8 144h.1M156.8 144l.6 1.5M156.8 144l-.4 .8M157.4 145.5h.1M157.9 144h.1"/>
<path d="M157.9 144l.6 1.5M157.9 144l-.5 1.5M158.5 145.5h.1M159.1 144h.1M159.1 144l.6 1.5M159.1 144l-.6 1.5M159.7 145.5h.1M160.1 144.8h.1M160.1 144.8l-.4 .7M168 150.6h3.8v1.9h-3.8zM189.2 144.8h.1M189.6 144h.1"/>
<path d="M189.6 144l.6 1.5M189.6 144l-.4 .8M190.2 145.5h.1M190.8 144h.1M190.8 144l.5 1.5M190.8 144l-.6 1.5M191.3 145.5h.1M191.9 144h.1M191.9 144l.6 1.5M191.9 144l-.6 1.5M192.5 145.5h.1M192.9 144.8h.1"/>
<path d="M192.9 144.8h.2M192.9 144.8l-.4 .7M202.7 146.7l2 1M204.1 149.4l-1 1 1.4-.2M204.7 149.6h.1M204.7 146.7v3.9M204.7 147.7h.1M204.7 149.6l-2 1M214.3 148.6h.1M214.7 147.9h.1M214.7 147.9l.6 1.5M214.7 147.9l-.4 .7"/>
<path d="M215.3 149.4h.1M215.9 147.9h.1M215.9 147.9l.5 1.5M215.9 147.9l-.6 1.5M216.4 149.4h.1M217 147.9h.1M217 147.9l.6 1.5M217 147.9l-.6 1.5M217.6 149.4h.1M218 148.6h.1M218 148.6l-.4 .8M218 148.6h.2"/>
<path d="M83 160h.1M83 160v.2"/>
</g>
<g fill="#00f" stroke="#00f" stroke-width=".19">
<path d="M106.8 40.5h2.7l-1.4 2z" fill-rule="evenodd"/>
<path d="M109.3 45.2l.4-.4 .4 .8z" fill-rule="evenodd"/>
<path d="M109.3 44l.4-.4 .4 .8z" fill-rule="evenodd"/>
<path d="M106.8 40.5h2.7l-1.4 2z" fill-rule="evenodd"/>
<path d="M109.3 45.2l.4-.4 .4 .8z" fill-rule="evenodd"/>
<path d="M109.3 44l.4-.4 .4 .8z" fill-rule="evenodd"/>
</g>
<g font-size="2.5">
<text x="245.2" y="139">Implémentation des signaux :</text>
<text x="245.2" y="141.7">- Fluxgate : P1.0</text>
<text x="245.2" y="144.3">- /Fluxgate : P1.1</text>
<text x="245.2" y="147">- Commande A : P1.2</text>
<text x="245.2" y="149.6">- Commande B : P1.3</text>
<text x="245.2" y="152.3">- COSINE : P3.2 (INT0)</text>
<text x="245.2" y="154.9">- SINE : P3.3 (INT1)</text>
<text x="245.2" y="157.5">- C_ref : P1.4</text>
<text x="245.2" y="160.2">- Inhibit : P1.5</text>
<text x="229.8" y="176">Carte Fluxgate CAN (Traitement analogique)</text>
</g>
<g font-size="2.1">
<text x="35.9" y="49.2">0</text>
<text x="109.3" y="51.1">0</text>
<text x="180.9" y="53.3">0</text>
<text x="10.9" y="68.5">0</text>
<text x="49.5" y="68.5">0</text>
<text x="217.4" y="76.2">0</text>
<text x="232.9" y="76.2">0</text>
<text x="196.2" y="78.1">0</text>
<text x="196.2" y="87">0</text>
<text x="176.9" y="93.6">0</text>
<text x="16.6" y="99.4">0</text>
<text x="55.2" y="99.4">0</text>
<text x="107.4" y="101.3">0</text>
<text x="76.5" y="105.2">0</text>
<text x="86.1" y="105.2">0</text>
<text x="225.1" y="103.3">0</text>
<text x="128.6" y="109">0</text>
<text x="180.9" y="111.9">0</text>
<text x="151.8" y="118.7">0</text>
<text x="217.4" y="116.8">0</text>
<text x="232.9" y="116.8">0</text>
<text x="49.5" y="132.2">0</text>
<text x="78.4" y="132.2">0</text>
<text x="205.8" y="138">0</text>
<text x="74.5" y="147.6">0</text>
<text x="203.9" y="157.3">0</text>
<text x="84.2" y="168.9">0</text>
</g>
<g font-size="1.7" fill="#000080">
<text x="29" y="18.1">B1</text>
<text x="29" y="20.5">BORNE4</text>
<text x="67.6" y="20.8">MC78M05CDT</text>
<text x="102.3" y="18.1">TP15</text>
<text x="102.3" y="20.5">TEST POINT</text>
<text x="37.7" y="26.6">D4</text>
<text x="65.7" y="24.3">REG1</text>
<text x="193.1" y="29.7">TP3</text>
<text x="29" y="31.7">B2</text>
<text x="29" y="34">BORNE4</text>
<text x="37.7" y="31.5">RS1A</text>
<text x="47.5" y="32.4">C3</text>
<text x="47.5" y="34.7">47u</text>
<text x="101.6" y="34.4">C8</text>
<text x="111.2" y="32.4">R1</text>
<text x="111.2" y="34.7">220</text>
<text x="193.1" y="32">TEST POINT</text>
<text x="54.1" y="36.3">C4</text>
<text x="54.1" y="38.2">100n</text>
<text x="91.9" y="36.3">C7</text>
<text x="91.9" y="38.6">100n</text>
<text x="101.6" y="36.7">4.7uF</text>
<text x="111.2" y="40.2">DEL1</text>
<text x="111.2" y="42.5">HSMH-C170</text>
<text x="178.6" y="44">C46</text>
<text x="81.1" y="52.9">TP14</text>
<text x="169.9" y="53.7">JUMPER</text>
<text x="171.8" y="49.8">J9</text>
<text x="178.6" y="48.8">4.7n</text>
<text x="207.7" y="49.8">R47</text>
<text x="207.7" y="52.1">33k</text>
<text x="252.9" y="52.9">TP1</text>
<text x="81.1" y="55.2">TEST POINT</text>
<text x="218.2" y="57.5">IC7B</text>
<text x="234.8" y="55.6">R58</text>
<text x="234.8" y="57.9">10k</text>
<text x="252.9" y="55.2">TEST POINT</text>
<text x="11.6" y="63.3">C13</text>
<text x="11.6" y="65.2">100n</text>
<text x="19.3" y="64.3">R43</text>
<text x="32.8" y="62.5">TP10</text>
<text x="32.8" y="64.9">TEST POINT</text>
<text x="50.2" y="63.3">C14</text>
<text x="50.2" y="65.2">100n</text>
<text x="58" y="64.3">R42</text>
<text x="73.4" y="62.5">TP11</text>
<text x="73.4" y="64.9">TEST POINT</text>
<text x="183.4" y="61.4">ICL7621</text>
<text x="241.3" y="63.3">J11</text>
<text x="86.9" y="71">JUMPER</text>
<text x="88.8" y="67.2">J3</text>
<text x="144.8" y="69.1">IC9</text>
<text x="183.4" y="69.1">IC8B</text>
<text x="218.2" y="67.2">LM393D</text>
<text x="234.8" y="71">C41</text>
<text x="239.4" y="67.2">JUMPER</text>
<text x="19.3" y="72.2">4.7k</text>
<text x="29" y="72">R41</text>
<text x="58" y="72.2">4.7k</text>
<text x="69.5" y="72">R40</text>
<text x="120.7" y="74.9">R52</text>
<text x="128.4" y="73">R54</text>
<text x="128.4" y="77.8">4.7k</text>
<text x="198.1" y="73">C43</text>
<text x="198.1" y="75.3">150p</text>
<text x="234.8" y="73.3">1n</text>
<text x="16.1" y="79.3">TR16</text>
<text x="29" y="79.9">4.7k</text>
<text x="54.7" y="79.3">TR15</text>
<text x="69.5" y="79.9">4.7k</text>
<text x="100.4" y="81.9">TP9</text>
<text x="120.7" y="79.7">680k</text>
<text x="126.5" y="82.6">R55</text>
<text x="18.6" y="88.4">R45</text>
<text x="37.9" y="84.5">C29</text>
<text x="37.9" y="86.9">100p</text>
<text x="57.2" y="88.4">R44</text>
<text x="78.4" y="84.5">C30</text>
<text x="78.4" y="86.9">100p</text>
<text x="96.6" y="84.5">TEST POINT</text>
<text x="109.1" y="84.5">R48</text>
<text x="109.1" y="89.4">680k</text>
<text x="126.5" y="87.4">4.7k</text>
<text x="177.6" y="88.4">C51</text>
<text x="198.1" y="89.6">150p</text>
<text x="18.6" y="90.7">220</text>
<text x="57.2" y="90.7">220</text>
<text x="90.8" y="94.2">J6</text>
<text x="92.7" y="90.3">JUMPER</text>
<text x="94.6" y="92.3">J5</text>
<text x="177.6" y="90.3">100n</text>
<text x="183.4" y="95.7">IC8A</text>
<text x="198.1" y="91.9">C44</text>
<text x="252.9" y="93.4">TP2</text>
<text x="252.9" y="95.7">TEST POINT</text>
<text x="32.8" y="101.9">JUMPER</text>
<text x="34.8" y="98.1">J4</text>
<text x="78.4" y="100">C31</text>
<text x="88.1" y="100">C32</text>
<text x="88.8" y="98.1">JUMPER</text>
<text x="123.6" y="101.9">C33</text>
<text x="218.2" y="100">IC7A</text>
<text x="225.9" y="98.1">C52</text>
<text x="225.9" y="100">100n</text>
<text x="234.8" y="96.1">R75</text>
<text x="234.8" y="98.4">10k</text>
<text x="21.3" y="102.9">TP12</text>
<text x="59.9" y="102.9">TP13</text>
<text x="78.4" y="102.3">100p</text>
<text x="88.1" y="102.3">100p</text>
<text x="100.4" y="105">TP8</text>
<text x="100.4" y="107.3">TEST POINT</text>
<text x="121.6" y="103.8">100p</text>
<text x="133.2" y="107.7">C48</text>
<text x="183.4" y="103.5">ICL7621</text>
<text x="218.2" y="107.7">LM393D</text>
<text x="239.4" y="107.7">JUMPER</text>
<text x="241.3" y="103.8">J12</text>
<text x="21.3" y="110.8">TEST POINT</text>
<text x="35.6" y="109.3">CON5</text>
<text x="59.9" y="110.8">TEST POINT</text>
<text x="133.2" y="109.6">100n</text>
<text x="152.5" y="109.6">CD4052B</text>
<text x="187.3" y="113.5">J10</text>
<text x="234.8" y="111.6">C42</text>
<text x="234.8" y="113.9">1n</text>
<text x="67.6" y="119.3">J7</text>
<text x="180.5" y="116">4.7n</text>
<text x="185.4" y="117.4">JUMPER</text>
<text x="44.4" y="125.1">C34</text>
<text x="50.2" y="125.1">JUMPER</text>
<text x="52.2" y="121.2">J8</text>
<text x="65.7" y="123.1">JUMPER</text>
<text x="79.2" y="125.1">C35</text>
<text x="121.6" y="120.5">TP16</text>
<text x="121.6" y="122.8">TEST POINT</text>
<text x="180.5" y="120.8">C47</text>
<text x="38.6" y="126.6">J1</text>
<text x="42.5" y="127">100p</text>
<text x="79.2" y="127">100p</text>
<text x="108.1" y="130.1">TP6</text>
<text x="207.7" y="127">R50</text>
<text x="207.7" y="129.3">120k</text>
<text x="219.3" y="128.9">C45</text>
<text x="219.3" y="131.3">100n</text>
<text x="96.6" y="132">TP5</text>
<text x="96.6" y="134.3">TEST POINT</text>
<text x="108.1" y="132.4">TEST POINT</text>
<text x="193.1" y="134">TP4</text>
<text x="193.1" y="136.3">TEST POINT</text>
<text x="75.3" y="142.5">C49</text>
<text x="156.4" y="141.5">R51</text>
<text x="189.2" y="141.5">R49</text>
<text x="75.3" y="144.4">100n</text>
<text x="86.1" y="146.3">R46</text>
<text x="86.1" y="148.6">330</text>
<text x="156.4" y="149.4">2.2k</text>
<text x="189.2" y="149.4">100k</text>
<text x="203.3" y="145.4">TR3</text>
<text x="214.3" y="145.4">R16</text>
<text x="168" y="155.2">TP7</text>
<text x="214.3" y="153.3">100k</text>
<text x="86.1" y="157.9">R53</text>
<text x="86.1" y="160.2">220</text>
<text x="95.8" y="157.9">C53</text>
<text x="95.8" y="160.2">4.7uF</text>
<text x="106.2" y="157.9">C50</text>
<text x="106.2" y="159.8">100n</text>
<text x="168" y="157.5">TEST POINT</text>
</g>
<g font-size="1.7">
<text x="30.9" y="25.5" transform="rotate(-90 30.9 25.5)">1</text>
<text x="63.3" y="28.9">1</text>
<text x="78.6" y="28.9">3</text>
<text x="104.3" y="25.5" transform="rotate(-90 104.3 25.5)">1</text>
<text x="71.4" y="35.1" transform="rotate(-90 71.4 35.1)">2</text>
<text x="30.9" y="39" transform="rotate(-90 30.9 39)">1</text>
<text x="195" y="37" transform="rotate(-90 195 37)">1</text>
<text x="83" y="46.9" transform="rotate(-90 83 46.9)">1</text>
<text x="216.2" y="58.5" transform="rotate(-90 216.2 58.5)">8</text>
<text x="175.3" y="63.7">6</text>
<text x="181.5" y="60.4" transform="rotate(-90 181.5 60.4)">4</text>
<text x="186.7" y="65.6">7</text>
<text x="210.1" y="61.7">5</text>
<text x="210.1" y="65.6">6</text>
<text x="221.5" y="63.7">7</text>
<text x="254.8" y="60.2" transform="rotate(-90 254.8 60.2)">1</text>
<text x="34.8" y="69.9" transform="rotate(-90 34.8 69.9)">1</text>
<text x="75.3" y="69.9" transform="rotate(-90 75.3 69.9)">1</text>
<text x="175.3" y="67.5">5</text>
<text x="181.5" y="71.8" transform="rotate(-90 181.5 71.8)">8</text>
<text x="216.2" y="69.9" transform="rotate(-90 216.2 69.9)">4</text>
<text x="8.5" y="72.6">BCW70</text>
<text x="47.1" y="72.6">BCW70</text>
<text x="141.5" y="73.3">12</text>
<text x="141.5" y="75.3">14</text>
<text x="141.5" y="77.2">15</text>
<text x="141.5" y="79.1">11</text>
<text x="142.5" y="83">1</text>
<text x="157.8" y="79.1">13</text>
<text x="102.3" y="89.2" transform="rotate(-90 102.3 89.2)">1</text>
<text x="142.5" y="84.9">5</text>
<text x="142.5" y="86.8">2</text>
<text x="142.5" y="88.8">4</text>
<text x="141.5" y="92.6">10</text>
<text x="142.5" y="94.6">9</text>
<text x="181.5" y="93.2" transform="rotate(-90 181.5 93.2)">8</text>
<text x="102.3" y="99" transform="rotate(-90 102.3 99)">1</text>
<text x="142.5" y="98.4">6</text>
<text x="157.8" y="98.4">3</text>
<text x="175.3" y="96.5">3</text>
<text x="175.3" y="100.4">2</text>
<text x="186.7" y="98.4">1</text>
<text x="216.2" y="99" transform="rotate(-90 216.2 99)">8</text>
<text x="254.8" y="100.8" transform="rotate(-90 254.8 100.8)">1</text>
<text x="24.5" y="106.2">1</text>
<text x="57.5" y="106.2">1</text>
<text x="141.5" y="102.3">16</text>
<text x="142.5" y="104.2">7</text>
<text x="181.5" y="104.6" transform="rotate(-90 181.5 104.6)">4</text>
<text x="210.1" y="102.3">3</text>
<text x="210.1" y="106.2">2</text>
<text x="221.5" y="104.2">1</text>
<text x="41.9" y="113.9">5</text>
<text x="150.6" y="108.5" transform="rotate(-90 150.6 108.5)">8</text>
<text x="216.2" y="110.4" transform="rotate(-90 216.2 110.4)">4</text>
<text x="41.9" y="119.7">2</text>
<text x="41.9" y="117.7">3</text>
<text x="41.9" y="115.8">4</text>
<text x="123.6" y="114.5" transform="rotate(-90 123.6 114.5)">1</text>
<text x="41.9" y="121.6">1</text>
<text x="110" y="124.1" transform="rotate(-90 110 124.1)">1</text>
<text x="98.5" y="126" transform="rotate(-90 98.5 126)">1</text>
<text x="195" y="128" transform="rotate(-90 195 128)">1</text>
<text x="169.9" y="149.2" transform="rotate(-90 169.9 149.2)">1</text>
<text x="193.1" y="152.1">FMMT491</text>
<text x="222" y="173.4">Title</text>
<text x="222" y="179.1">Size</text>
<text x="229.8" y="179.1">Document Number</text>
<text x="285.7" y="179.1">Rev</text>
<text x="222" y="184.9">Date:</text>
<text x="224" y="181.1">B</text>
<text x="229.8" y="181.1">&lt;Doc&gt;</text>
<text x="232.1" y="184.9">Tuesday, March 15, 2005</text>
<text x="260.6" y="184.9">Sheet</text>
<text x="270.3" y="184.9">1</text>
<text x="276.1" y="184.9">of</text>
<text x="281.9" y="184.9">1</text>
<text x="287.7" y="181.1">&lt;RevCode&gt;</text>
</g>
<g font-size="1.7" fill="#004080">
<text x="66.7" y="29.7">1</text>
<text x="75.3" y="29.7">3</text>
<text x="72.3" y="31.8" transform="rotate(-90 72.3 31.8)">2</text>
<text x="145.8" y="74.1">X0</text>
<text x="145.8" y="76.1">X1</text>
<text x="145.8" y="78">X2</text>
<text x="145.8" y="79.9">X3</text>
<text x="145.8" y="83.8">Y0</text>
<text x="154.3" y="79.9">X</text>
<text x="145.8" y="85.7">Y1</text>
<text x="145.8" y="87.7">Y2</text>
<text x="145.8" y="89.6">Y3</text>
<text x="145.8" y="93.4">A</text>
<text x="145.8" y="95.4">B</text>
<text x="145.8" y="99.2">INH</text>
<text x="154.3" y="99.2">Y</text>
<text x="145.8" y="103.1">VDD</text>
<text x="145.8" y="105">VEE</text>
<text x="151.4" y="105.2" transform="rotate(-90 151.4 105.2)">GND</text>
</g>
<g font-size="1.7" fill="#f00">
<text x="93.1" y="28.6">5V</text>
<text x="120.1" y="29.5">5V</text>
<text x="210.8" y="46">5V</text>
<text x="50.2" y="56.4">/Fluxgate</text>
<text x="15.9" y="61.4">5V</text>
<text x="54.5" y="61.4">5V</text>
<text x="257.2" y="63.3">COSINE</text>
<text x="264.9" y="64.3">COSINE</text>
<text x="95" y="67.2">Fluxgate</text>
<text x="106.2" y="67.9">Fluxgate</text>
<text x="37.1" y="74.9">/Fluxgate</text>
<text x="181.9" y="78.8">5V</text>
<text x="181.9" y="86.9">5V</text>
<text x="70.3" y="95">B</text>
<text x="79.9" y="93">A</text>
<text x="222.4" y="92.3">5V</text>
<text x="115.1" y="98.8">INHIBIT</text>
<text x="133.6" y="101.9">5V</text>
<text x="257.2" y="103.9">SINE</text>
<text x="264.9" y="104.8">SINE</text>
<text x="83.4" y="140.5">5V</text>
<text x="226.3" y="148.3">C_ref</text>
<text x="234" y="149.2">C_ref</text>
</g>
<g font-size="1.7" fill="#00f">
<text x="179.4" y="63.2" transform="rotate(180 179.4 63.2)">-</text>
<text x="212.8" y="62.2">+</text>
<text x="179.4" y="67.1" transform="rotate(180 179.4 67.1)">+</text>
<text x="212.8" y="66">-</text>
<text x="178" y="100.8">-</text>
<text x="178" y="96.9">+</text>
<text x="212.8" y="106.6">-</text>
<text x="212.8" y="102.7">+</text>
</g>
<g font-size="1.4">
<text x="30.9" y="1.5">5</text>
<text x="88.8" y="1.5">4</text>
<text x="146.7" y="1.5">3</text>
<text x="204.7" y="1.5">2</text>
<text x="262.6" y="1.5">1</text>
<text x=".5" y="26.1">D</text>
<text x="292" y="26.1">D</text>
<text x=".5" y="71.9">C</text>
<text x="292" y="71.9">C</text>
<text x=".5" y="117.8">B</text>
<text x="292" y="117.8">B</text>
<text x=".5" y="163.6">A</text>
<text x="292" y="163.6">A</text>
<text x="30.9" y="186.8">5</text>
<text x="88.8" y="186.8">4</text>
<text x="146.7" y="186.8">3</text>
<text x="204.7" y="186.8">2</text>
<text x="262.6" y="186.8">1</text>
</g>
</svg>
